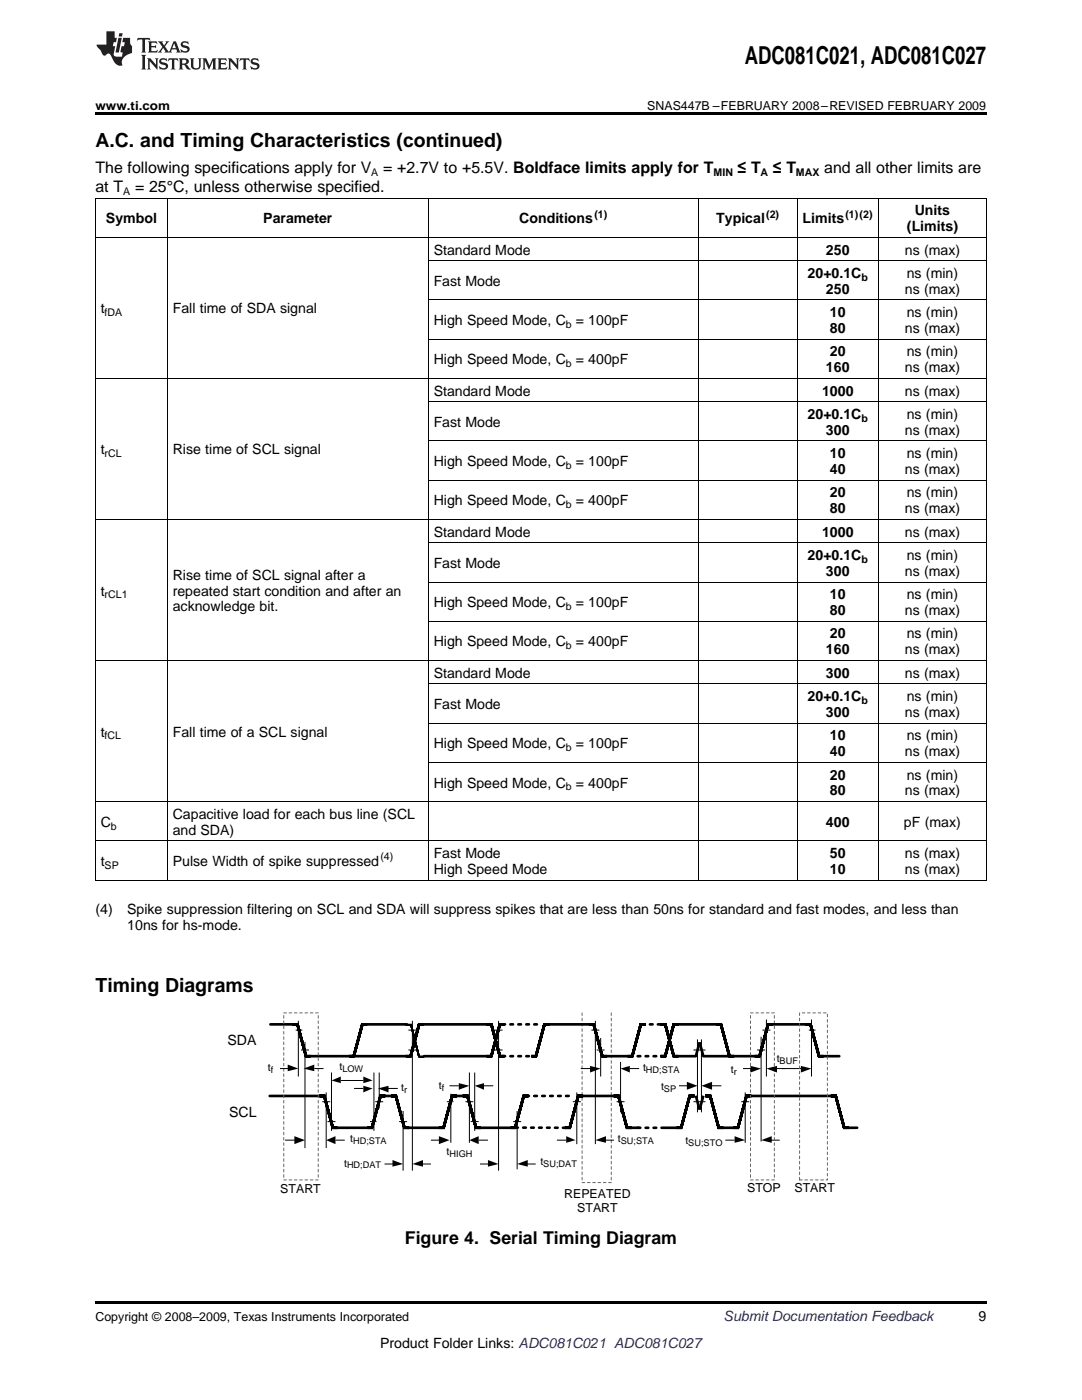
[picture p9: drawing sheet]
<svg xmlns="http://www.w3.org/2000/svg" width="216mm" height="279mm" viewBox="0 0 216 279" stroke-linecap="round" stroke-linejoin="round" font-family="sans-serif">
<path d="M19 259.7h177.8v.5h-177.8z" fill="#000"/>
<path d="M53.8 218.7h9.9M61.1 210.8l-1.7-6.4h-1h1l1.7 6.4h.9M76.4 218.7h1.6M90.7 218.7h1.6M66.4 225.1l-1.7-6.4h-1h1l1.7 6.4h1M66.9 225.1h7.3l1.7-6.4h1h-1l-1.7 6.4M80.7 225.1l-1.7-6.4h-1h1l1.7 6.4h1M81.2 225.1h7.3l1.7-6.4h1h-1l-1.7 6.4M95 225.1l-1.7-6.4h-1h1l1.7 6.4h.9" fill="none" stroke="#000" stroke-width=".53"/>
<path d="M116.2 201.8v34.2M116.2 236h5.8v-34.2" fill="none" stroke="#666" stroke-width=".2" stroke-dasharray=".5 .5"/>
<path d="M59.5 203.7v11.1M60.9 208v21.1M65.1 218v11.1M66.9 227.5h1.9" fill="none" stroke="#000" stroke-width=".2"/>
<path d="M65.1 227.5l1.8-.8v1.6z" fill="#000"/>
<path d="M69.1 226.2h7.4v1.9h-7.4z" fill-rule="evenodd" fill="#fff"/>
<path d="M66.1 214v11.7M74.6 214v11.7M56.9 227.5h2.1" fill="none" stroke="#000" stroke-width=".2"/>
<path d="M58.7 226.7l2.2 .8-2.2 .8z" fill="#000"/>
<path d="M53.9 204.4h4.7M62 210.8h19.2M69.6 210.8h1l1.7-6.4h1h-1l-1.7 6.4M72.6 204.4h8.6M81 210.8h.9l1.7-6.4h1h-1l-1.7 6.4" fill="none" stroke="#000" stroke-width=".53"/>
<path d="M83.6 210.9l-1.6-6.4h-1h1l1.6 6.4h1.1" fill="none" stroke="#000" stroke-width=".35"/>
<path d="M67.2 211.9h5.8v1.6h-5.8z" fill-rule="evenodd" fill="#fff"/>
<path d="M70.6 217.2h1.9M75.7 214v7.2M77.3 217.2h2.1" fill="none" stroke="#000" stroke-width=".2"/>
<path d="M72.5 216.7l1.8 .5-1.8 .8zM75.4 217.2l2.1-.5v1.3z" fill="#000"/>
<path d="M80.2 216.2h1.8v1.6h-1.8z" fill-rule="evenodd" fill="#fff"/>
<path d="M82.3 203.7v29.9M76.7 232.3h1.9M80.4 221.7v11.9M84.1 232.3h1.9" fill="none" stroke="#000" stroke-width=".2"/>
<path d="M78.3 231.5l2.1 .8-2.1 .5zM82.3 232.3l2.1-.8v1.3z" fill="#000"/>
<path d="M67.7 231h8.5v2.1h-8.5z" fill-rule="evenodd" fill="#fff"/>
<path d="M89.7 216.7h1.8M90 218.3v9.8M93.7 214v14.1M94.7 214v11.7M96.6 216.7h1.8M86 227.5h1.8M95.5 227.5h1.9" fill="none" stroke="#000" stroke-width=".2"/>
<path d="M91.5 216.2l2.2 .5-2.2 .8zM94.7 216.7l1.9-.5v1.3zM87.6 226.7l2.1 .8-2.1 .8zM93.7 227.5l1.8-.8v1.6z" fill="#000"/>
<path d="M87.6 215.9h1.8v1.6h-1.8z" fill-rule="evenodd" fill="#fff"/>
<path d="M84.4 204.4h12.7M84.6 210.8h13.4l1.7-6.4h1h-1l-1.7 6.4M99.7 210.8l-1.7-6.4h-.9h.9l1.7 6.4h1M106 210.8h.9l1.7-6.4h1h-1l-1.7 6.4M109.6 204.4h7.8M116.1 218.7h6.3M120.2 210.8l-1.7-6.4h-1h1l1.7 6.4h.9M95.5 225.1h7.3l1.7-6.4h1h-1l-1.7 6.4M112.7 225.1h1l1.7-6.4h1h-1l-1.7 6.4M125.1 225.1l-1.7-6.4h-1h1l1.7 6.4h1M132 225.1h3.9l1.7-6.4h1h-1l-1.7 6.4M143.4 225.1l-1.7-6.4h-1h1l1.7 6.4h1" fill="none" stroke="#000" stroke-width=".53"/>
<path d="M100.2 204.4h8M100.2 210.8h6.4M105 218.7h9.5M102.8 225l10.1 .1M127.2 225.1h4.8" fill="none" stroke="#000" stroke-width=".53" stroke-dasharray=".5 1.1"/>
<path d="M99.5 203.7v29.9M95.8 232.3h1.8M103.2 221.7v11.7M105 232.3h1.9" fill="none" stroke="#000" stroke-width=".2"/>
<path d="M97.4 231.5l2.1 .8-2.1 .5zM103.2 232.3l2.1-.8v1.3z" fill="#000"/>
<path d="M108 231h7.4v1.6h-7.4z" fill-rule="evenodd" fill="#fff"/>
<path d="M115.1 218v10.3M118.8 203.7v24.6M111.1 227.5h1.9M120.7 227.5h1.8" fill="none" stroke="#000" stroke-width=".2"/>
<path d="M113 226.7l1.8 .8-1.8 .6zM118.8 227.5l2.1-.8v1.4z" fill="#000"/>
<path d="M123.3 226.2h8.7v1.6h-8.7z" fill-rule="evenodd" fill="#fff"/>
<path d="M121.1 210.8h5.1l1.7-6.4h.9h-.9l-1.7 6.4M131.8 210.8h.9l1.7-6.4h1h-1l-1.7 6.4M134.4 210.8l-1.7-6.4h-.9h.9l1.7 6.4h1M135.2 204.4h7.9M140.3 210.8h10.7M145.6 210.8l-1.7-6.4h-1h1l1.7 6.4h.9M149.5 218.7h16.3M150.6 210.8h1l1.7-6.4h.9h-.9l-1.7 6.4M125.6 225.1h1.8M144.4 225.1h2.8l1.7-6.4h1h-1l-1.7 6.4" fill="none" stroke="#000" stroke-width=".53"/>
<path d="M125.6 210.8h7.1M128.1 204.4h3.9" fill="none" stroke="#000" stroke-width=".53" stroke-dasharray=".5 1.1"/>
<path d="M148.7 218v10.1M151.9 206.9v20.9M144.7 227.5h1.9M153.7 227.5h1.9" fill="none" stroke="#000" stroke-width=".2"/>
<path d="M146.6 226.7l2.1 .8-2.1 .6zM151.9 227.5l2.1-.8v1.4z" fill="#000"/>
<path d="M136 226.7h8.2v1.6h-8.2z" fill-rule="evenodd" fill="#fff"/>
<path d="M56.6 202.1h6.9v33.4h-6.9zM149.8 202.1h4.7v33.4h-4.7z" fill="none" stroke="#666" stroke-width=".2" stroke-dasharray=".5 .5"/>
<path d="M55.8 213.3h1.9M62.7 213.3h1.9M68 215.6h4.5" fill="none" stroke="#000" stroke-width=".2"/>
<path d="M57.4 212.5l2.1 .8-2.1 .5zM60.6 213.3l2.1-.8v1.3zM66.1 215.6l1.9-.8v1.4zM72.5 214.8l1.8 .8-1.8 .6z" fill="#000"/>
<path d="M53.4 211.9h2.4v1.6h-2.4z" fill-rule="evenodd" fill="#fff"/>
<path d="M115.9 213.3h2.1M119.9 207.2v7.6M123.8 211.9v10.1M125.7 213.3h1.8" fill="none" stroke="#000" stroke-width=".2"/>
<path d="M117.7 212.7l2.2 .6-2.2 .7zM123.8 213.3l1.9-.6v1.3z" fill="#000"/>
<path d="M128.3 211.9h7.4v2.1h-7.4z" fill-rule="evenodd" fill="#fff"/>
<path d="M138.8 218.7l.8 2.8 .7-2.8M154.2 204.4h6.6M163.4 210.8l-1.7-6.4h-.9h.9l1.7 6.4h4.1M168.5 225.1l-1.7-6.4h-1h1l1.7 6.4h2.5" fill="none" stroke="#000" stroke-width=".53"/>
<path d="M135.5 216.7h1.8M139.2 207.4v14.6M140 207.4v14.6M141.8 216.7h2.1" fill="none" stroke="#000" stroke-width=".2"/>
<path d="M137.1 215.9l2.1 .8-2.1 .8zM140 216.7l2.1-.8v1.6z" fill="#000"/>
<path d="M132 215.9h3.5v1.6h-3.5z" fill-rule="evenodd" fill="#fff"/>
<path d="M135.4 210.8h3.4M138.8 210.8l.8-2.8 .7 2.8" fill="none" stroke="#000" stroke-width=".53"/>
<path d="M148.2 213.3h1.8M152.9 203.5v11.3M154.8 213.3h1.8" fill="none" stroke="#000" stroke-width=".2"/>
<path d="M149.8 212.7l2.1 .6-2.1 .7zM152.9 213.3l2.1-.6v1.3z" fill="#000"/>
<path d="M145.8 212.5h2.4v1.5h-2.4z" fill-rule="evenodd" fill="#fff"/>
<path d="M156.1 213.3h4M161.9 203.5v11.3" fill="none" stroke="#000" stroke-width=".2"/>
<path d="M159.8 212.7l2.1 .6-2.1 .7z" fill="#000"/>
<path d="M155 210.3h3.5v1.6h-3.5z" fill-rule="evenodd" fill="#fff"/>
<path d="M159.5 202.1h5.6v33.4h-5.6z" fill="none" stroke="#666" stroke-width=".2" stroke-dasharray=".5 .5"/>
<g fill="none" stroke="#000" stroke-width=".2">
<path d="M19 39.5h177.8M19.1 39.6v136.1M33.4 39.6v136.1M85.4 39.6v136.1M139.3 39.6v136.1M159 39.6v136.1M175.2 39.6v136.1M196.8 39.6v136.1M19 47.4h177.8M85.5 59.8h111.3M85.5 52h111.3M19 75.5h177.8"/>
<path d="M85.5 67.7h111.3M85.5 95.8h111.3M85.5 88h111.3M85.5 80.2h111.3M19 103.7h177.8M85.5 116.2h111.3M85.5 108.3h111.3M19 131.8h177.8M85.5 136.5h111.3M85.5 124h111.3M19 160h177.8M85.5 152.1h111.3"/>
<path d="M85.5 144.3h111.3M19 175.6h177.8M19 167.8h177.8M59 205.6h1.3M60.1 209.5h1.5M64.3 219.9h1.6M74.9 219.9h1.6M81.5 205.6h1.6M81.5 209.5h1.6M89.2 219.9h1.3M92.9 219.9h1.6M98.7 205.6h1.6"/>
<path d="M98.7 209.5h1.6M114.3 219.9h1.6M118 205.6h1.6M119.1 209.5h1.6M123 219.9h1.6M138.4 209.5h2.4M138.4 219.9h2.4M147.9 219.9h1.6M151.1 209.5h1.6M152.1 205.6h1.6M161.4 205.6h1.3M65.4 223.8h1.5"/>
<path d="M73.8 223.8h1.3M79.6 223.8h1.6M93.9 223.8h1.6M102.4 223.8h1.6"/>
</g>
<path d="M19 22.5h177.8v.5h-177.8z" fill="#000"/>
<g fill="#231f20">
<path d="M27.5 7.6l-.1 .5 .4-.2h.6v.1v2.1l-.2 .4h1l-.3-.4v-2.1l.1-.1h.5l.5 .2-.2-.5zM29.5 8.3l.2 .3v1.5l-.2 .4h1.8l.2-.6a1.04 1.04 0 0 1-1.3 .2v-.7h.6l.3 .2v-.6l-.3 .2h-.6v-.6l.8-.1 .4 .3-.2-.5zM31.5 8.3l.9 1.1-.9 1.1h.8l-.2-.2 .5-.7 .4 .7-.2 .2h1.5l-.1-.2 .1-.4h.9l.1 .4-.2 .2h1l-.3-.3-.7-1.9h-.5l-.9 2-.8-1 .9-1h-.8l.1 .3-.3 .5-.4-.6 .2-.2zM34.7 8.6l.4 1h-.7zM36.3 8.4a.63 .63 0 0 0-.2 .7 .63 .63 0 0 0 .6 .4l.6 .2 .1 .2a.75 .75 0 0 1-.7 .4 .75 .75 0 0 1-.6-.5l.1 .7 .1-.1a1.11 1.11 0 0 0 1.5-.6 1.13 1.13 0 0 0-1.2-.8l-.1-.4a1.04 1.04 0 0 1 1.2 .2l-.2-.5-.1 .1-.5-.2zM28.2 10.9l.2 .4v2.2l-.2 .4h1l-.3-.4v-2.2l.3-.4zM29.3 11.6l.3 .4v1.5l-.3 .4h.8l-.2-.4v-1.3l1.5 1.7v-1.9l.2-.4h-.7l.2 .4v.9l-1.1-1.3zM32 11.8a.62 .62 0 0 0-.2 .7 .62 .62 0 0 0 .6 .4l.6 .1 .1 .3a.76 .76 0 0 1-.7 .3 .76 .76 0 0 1-.6-.4l.1 .7 .1-.1a1.11 1.11 0 0 0 1.5-.6 1.13 1.13 0 0 0-1.2-.8l-.1-.4a1.04 1.04 0 0 1 1.2 .2l-.2-.6-.1 .1-.5-.1zM33.7 11.6l-.2 .6a.61 .61 0 0 1 .8-.3v1.6l-.2 .4h.9l-.2-.4v-1.6a.63 .63 0 0 1 .8 .3l-.2-.6zM35.6 11.6l.3 .4v1.5l-.3 .4h1l-.2-.2v-.8l.5 .2a.76 .76 0 0 0 1.2 .7l-1-1a.58 .58 0 0 0 .6-.5 .58 .58 0 0 0-.5-.6zM36.4 11.9h.1a.45 .45 0 0 1 .5 .1 .45 .45 0 0 1 .1 .5l-.7 .2zM37.9 11.6l.2 .2a2.17 2.17 0 0 0 .3 1.9 .99 .99 0 0 0 1.6-.6v-1.1l.2-.4h-.7l.2 .2a1.92 1.92 0 0 1-.2 1.8 .6 .6 0 0 1-.9-.5v-1.1l.2-.4zM40.4 11.6l.2 .4v1.5l-.2 .4h.7l-.2-.4v-1.4l.8 1.8 .8-1.8v1.4l-.2 .4h.9l-.2-.4v-1.5l.2-.4h-.8l-.6 1.5-.6-1.5zM43.4 11.6l.2 .4v1.5l-.2 .4h1.8l.2-.6a1.04 1.04 0 0 1-1.3 .1v-.6h.5l.4 .2v-.6l-.4 .2h-.5v-.7h.8l.3 .3-.1-.6zM45.5 11.6l.2 .4v1.5l-.2 .4h.7l-.2-.4v-1.3l1.5 1.7v-1.9l.2-.4h-.7l.2 .4v.9l-1.1-1.3zM47.9 11.6l-.1 .6a.61 .61 0 0 1 .8-.3v1.6l-.3 .4h1l-.3-.4 .1-1.6a.63 .63 0 0 1 .7 .3l-.1-.6zM50.2 11.8a.62 .62 0 0 0-.2 .7 .62 .62 0 0 0 .6 .4l.6 .1 .2 .3a.76 .76 0 0 1-.8 .3 .76 .76 0 0 1-.6-.4l.1 .7 .2-.1a1.11 1.11 0 0 0 1.5-.6 1.13 1.13 0 0 0-1.3-.8l-.1-.4a1.04 1.04 0 0 1 1.2 .2l-.1-.6-.2 .1-.5-.1z"/>
<path d="M21.2 6.3v2.6h-1.9l.1 .4 .7 .9a.91 .91 0 0 0 1 .8 .56 .56 0 0 1 .5-.3 .56 .56 0 0 1 .5 .3l.4 .8a1.53 1.53 0 0 0 1.9 1.2 1.54 1.54 0 0 1 1-2.1l.9-.3v-1.4a1.52 1.52 0 0 1-.3-1.6h-1.4l-.2 .8h.5l-.2 .8h-.4l-.2 1v.2l.4 .1-.2 .8a1.93 1.93 0 0 1-1.6-.3l.3-1.8h-.5l.2-.8h.4l.2-.8h-.4v-1.3zM23.6 7.6l-.6 2.9h.7l.6-2.9zM23.8 6.6l-.1 .7h.6l.2-.7z"/>
</g>
<text font-size="4.9" x="148.6" y="12.8">ADC081C021, ADC081C027</text>
<g font-size="3.9">
<text x="19" y="29.3">A.C. and Timing Characteristics (continued)</text>
<text x="19" y="197.9">Timing Diagrams</text>
</g>
<text font-size="3.5" x="80.8" y="248.2">Figure 4. Serial Timing Diagram</text>
<g font-size="3.2">
<text x="19" y="34.4">The following specifications apply for V</text>
<text x="76.4" y="34.4">= +2.7V to +5.5V. Boldface limits apply for T</text>
<text x="147.2" y="34.4">≤ T</text>
<text x="154.2" y="34.4">≤ T</text>
<text x="164.5" y="34.4">and all other limits are</text>
<text x="19" y="38.3">at T</text>
<text x="27" y="38.3">= 25°C, unless otherwise specified.</text>
</g>
<g font-size="2.8">
<text x="21.1" y="44.6">Symbol</text>
<text x="52.5" y="44.6">Parameter</text>
<text x="103.6" y="44.6">Conditions</text>
<text x="142.9" y="44.6">Typical</text>
<text x="160.2" y="44.6">Limits</text>
<text x="181" y="46.1">(Limits)</text>
<text x="182.5" y="43">Units</text>
<text x="86.5" y="50.8">Standard Mode</text>
<text x="164.8" y="50.8">250</text>
<text x="180.6" y="50.8">ns (max)</text>
<text x="86.5" y="57">Fast Mode</text>
<text x="161.1" y="55.5">20+0.1C</text>
<text x="164.8" y="58.6">250</text>
<text x="180.6" y="58.6">ns (max)</text>
<text x="180.9" y="55.5">ns (min)</text>
<text x="20.1" y="62.5">t</text>
<text x="34.5" y="62.5">Fall time of SDA signal</text>
<text x="86.5" y="64.9">High Speed Mode, C</text>
<text x="114.9" y="64.9">= 100pF</text>
<text x="165.6" y="63.3">10</text>
<text x="180.9" y="63.3">ns (min)</text>
<text x="165.6" y="66.5">80</text>
<text x="165.6" y="71.1">20</text>
<text x="180.6" y="66.5">ns (max)</text>
<text x="180.9" y="71.1">ns (min)</text>
<text x="86.5" y="72.7">High Speed Mode, C</text>
<text x="114.9" y="72.7">= 400pF</text>
<text x="164.8" y="74.3">160</text>
<text x="180.6" y="74.3">ns (max)</text>
<text x="86.5" y="79">Standard Mode</text>
<text x="161.1" y="83.6">20+0.1C</text>
<text x="164" y="79">1000</text>
<text x="180.6" y="79">ns (max)</text>
<text x="180.9" y="83.6">ns (min)</text>
<text x="86.5" y="85.2">Fast Mode</text>
<text x="164.8" y="86.8">300</text>
<text x="180.6" y="86.8">ns (max)</text>
<text x="20.1" y="90.7">t</text>
<text x="34.5" y="90.7">Rise time of SCL signal</text>
<text x="86.5" y="93">High Speed Mode, C</text>
<text x="114.9" y="93">= 100pF</text>
<text x="165.6" y="91.4">10</text>
<text x="165.6" y="94.6">40</text>
<text x="180.6" y="94.6">ns (max)</text>
<text x="180.9" y="91.4">ns (min)</text>
<text x="86.5" y="100.9">High Speed Mode, C</text>
<text x="114.9" y="100.9">= 400pF</text>
<text x="165.6" y="99.3">20</text>
<text x="180.9" y="99.3">ns (min)</text>
<text x="86.5" y="107.1">Standard Mode</text>
<text x="164" y="107.1">1000</text>
<text x="165.6" y="102.4">80</text>
<text x="180.6" y="102.4">ns (max)</text>
<text x="180.6" y="107.1">ns (max)</text>
<text x="86.5" y="113.3">Fast Mode</text>
<text x="161.1" y="111.8">20+0.1C</text>
<text x="180.9" y="111.8">ns (min)</text>
<text x="20.1" y="118.9">t</text>
<text x="34.5" y="115.7">Rise time of SCL signal after a</text>
<text x="34.5" y="118.9">repeated start condition and after an</text>
<text x="164.8" y="114.9">300</text>
<text x="165.6" y="119.6">10</text>
<text x="180.6" y="114.9">ns (max)</text>
<text x="180.9" y="119.6">ns (min)</text>
<text x="34.5" y="122">acknowledge bit.</text>
<text x="86.5" y="121.2">High Speed Mode, C</text>
<text x="114.9" y="121.2">= 100pF</text>
<text x="165.6" y="122.8">80</text>
<text x="180.6" y="122.8">ns (max)</text>
<text x="86.5" y="129">High Speed Mode, C</text>
<text x="114.9" y="129">= 400pF</text>
<text x="164.8" y="130.6">160</text>
<text x="165.6" y="127.4">20</text>
<text x="180.6" y="130.6">ns (max)</text>
<text x="180.9" y="127.4">ns (min)</text>
<text x="86.5" y="135.3">Standard Mode</text>
<text x="164.8" y="135.3">300</text>
<text x="180.6" y="135.3">ns (max)</text>
<text x="86.5" y="141.5">Fast Mode</text>
<text x="161.1" y="139.9">20+0.1C</text>
<text x="164.8" y="143.1">300</text>
<text x="180.6" y="143.1">ns (max)</text>
<text x="180.9" y="139.9">ns (min)</text>
<text x="20.1" y="147">t</text>
<text x="34.5" y="147">Fall time of a SCL signal</text>
<text x="86.5" y="149.3">High Speed Mode, C</text>
<text x="114.9" y="149.3">= 100pF</text>
<text x="165.6" y="147.7">10</text>
<text x="180.9" y="147.7">ns (min)</text>
<text x="165.6" y="150.9">40</text>
<text x="165.6" y="155.6">20</text>
<text x="180.6" y="150.9">ns (max)</text>
<text x="180.9" y="155.6">ns (min)</text>
<text x="86.5" y="157.2">High Speed Mode, C</text>
<text x="114.9" y="157.2">= 400pF</text>
<text x="165.6" y="158.8">80</text>
<text x="180.6" y="158.8">ns (max)</text>
<text x="20.1" y="165">C</text>
<text x="34.5" y="163.4">Capacitive load for each bus line (SCL</text>
<text x="34.5" y="166.6">and SDA)</text>
<text x="164.8" y="165">400</text>
<text x="180.4" y="165">pF (max)</text>
<text x="20.1" y="172.8">t</text>
<text x="34.5" y="172.8">Pulse Width of spike suppressed</text>
<text x="86.5" y="171.2">Fast Mode</text>
<text x="165.6" y="171.2">50</text>
<text x="180.6" y="171.2">ns (max)</text>
<text x="86.5" y="174.4">High Speed Mode</text>
<text x="165.6" y="174.4">10</text>
<text x="180.6" y="174.4">ns (max)</text>
<text x="19" y="182.4">(4)</text>
<text x="25.4" y="182.4">Spike suppression filtering on SCL and SDA will suppress spikes that are less than 50ns for standard and fast modes, and less than</text>
<text x="25.4" y="185.6">10ns for hs-mode.</text>
<text x="45.4" y="208.5">SDA</text>
<text x="45.7" y="222.9">SCL</text>
<text x="195.3" y="263.6">9</text>
<text x="75.8" y="269">Product Folder Links: ADC081C021 ADC081C027</text>
</g>
<text font-size="2.8" fill="#0000c8" x="144.4" y="263.6">Submit Documentation Feedback</text>
<g font-size="2.5">
<text x="19" y="21.9">www.ti.com</text>
<text x="129.2" y="21.9">SNAS447B –FEBRUARY 2008–REVISED FEBRUARY 2009</text>
<text x="55.9" y="238.2">START</text>
<text x="112.6" y="239">REPEATED</text>
<text x="149.1" y="238">STOP</text>
<text x="158.5" y="238">START</text>
<text x="115.2" y="242">START</text>
<text x="19" y="263.6">Copyright © 2008–2009, Texas Instruments Incorporated</text>
</g>
<g font-size="2.1">
<text x="74.1" y="35.1">A</text>
<text x="142.4" y="35.1">MIN</text>
<text x="151.8" y="35.1">A</text>
<text x="158.8" y="35.1">MAX</text>
<text x="24.6" y="38.9">A</text>
<text x="118.6" y="43.4">(1)</text>
<text x="152.9" y="43.4">(2)</text>
<text x="168.7" y="43.4">(1)(2)</text>
<text x="171.9" y="56">b</text>
<text x="20.9" y="63.1">fDA</text>
<text x="112.9" y="65.4">b</text>
<text x="112.9" y="73.3">b</text>
<text x="171.9" y="84.2">b</text>
<text x="20.9" y="91.3">rCL</text>
<text x="112.9" y="93.6">b</text>
<text x="112.9" y="101.4">b</text>
<text x="171.9" y="112.3">b</text>
<text x="20.9" y="119.4">rCL1</text>
<text x="112.9" y="121.7">b</text>
<text x="112.9" y="129.6">b</text>
<text x="171.9" y="140.5">b</text>
<text x="20.9" y="147.6">fCL</text>
<text x="112.9" y="149.9">b</text>
<text x="112.9" y="157.7">b</text>
<text x="22.1" y="165.6">b</text>
<text x="20.9" y="173.4">SP</text>
<text x="75.9" y="171.7">(4)</text>
<text x="53.4" y="213.7">t</text>
<text x="67.7" y="213.5">t</text>
<text x="128.3" y="213.8">t</text>
<text x="145.8" y="214.2">t</text>
<text x="155" y="211.9">t</text>
<text x="80" y="217.8">t</text>
<text x="87.6" y="217.4">t</text>
<text x="131.9" y="217.5">t</text>
<text x="69.9" y="228">t</text>
<text x="123.3" y="227.9">t</text>
<text x="68.7" y="232.8">t</text>
<text x="89.1" y="230.4">t</text>
<text x="107.8" y="232.5">t</text>
<text x="136.8" y="228.3">t</text>
</g>
<g font-size="1.8">
<text x="54" y="214">f</text>
<text x="68.3" y="213.8">LOW</text>
<text x="128.9" y="214.2">HD;STA</text>
<text x="146.4" y="214.5">r</text>
<text x="155.6" y="212.3">BUF</text>
<text x="80.6" y="218.2">r</text>
<text x="88.2" y="217.8">f</text>
<text x="132.5" y="217.9">SP</text>
<text x="69.2" y="233.2">HD;DAT</text>
<text x="70.5" y="228.4">HD;STA</text>
<text x="89.7" y="230.8">HIGH</text>
<text x="108.4" y="232.9">SU;DAT</text>
<text x="123.9" y="228.3">SU;STA</text>
<text x="137.3" y="228.7">SU;STO</text>
</g>
</svg>
